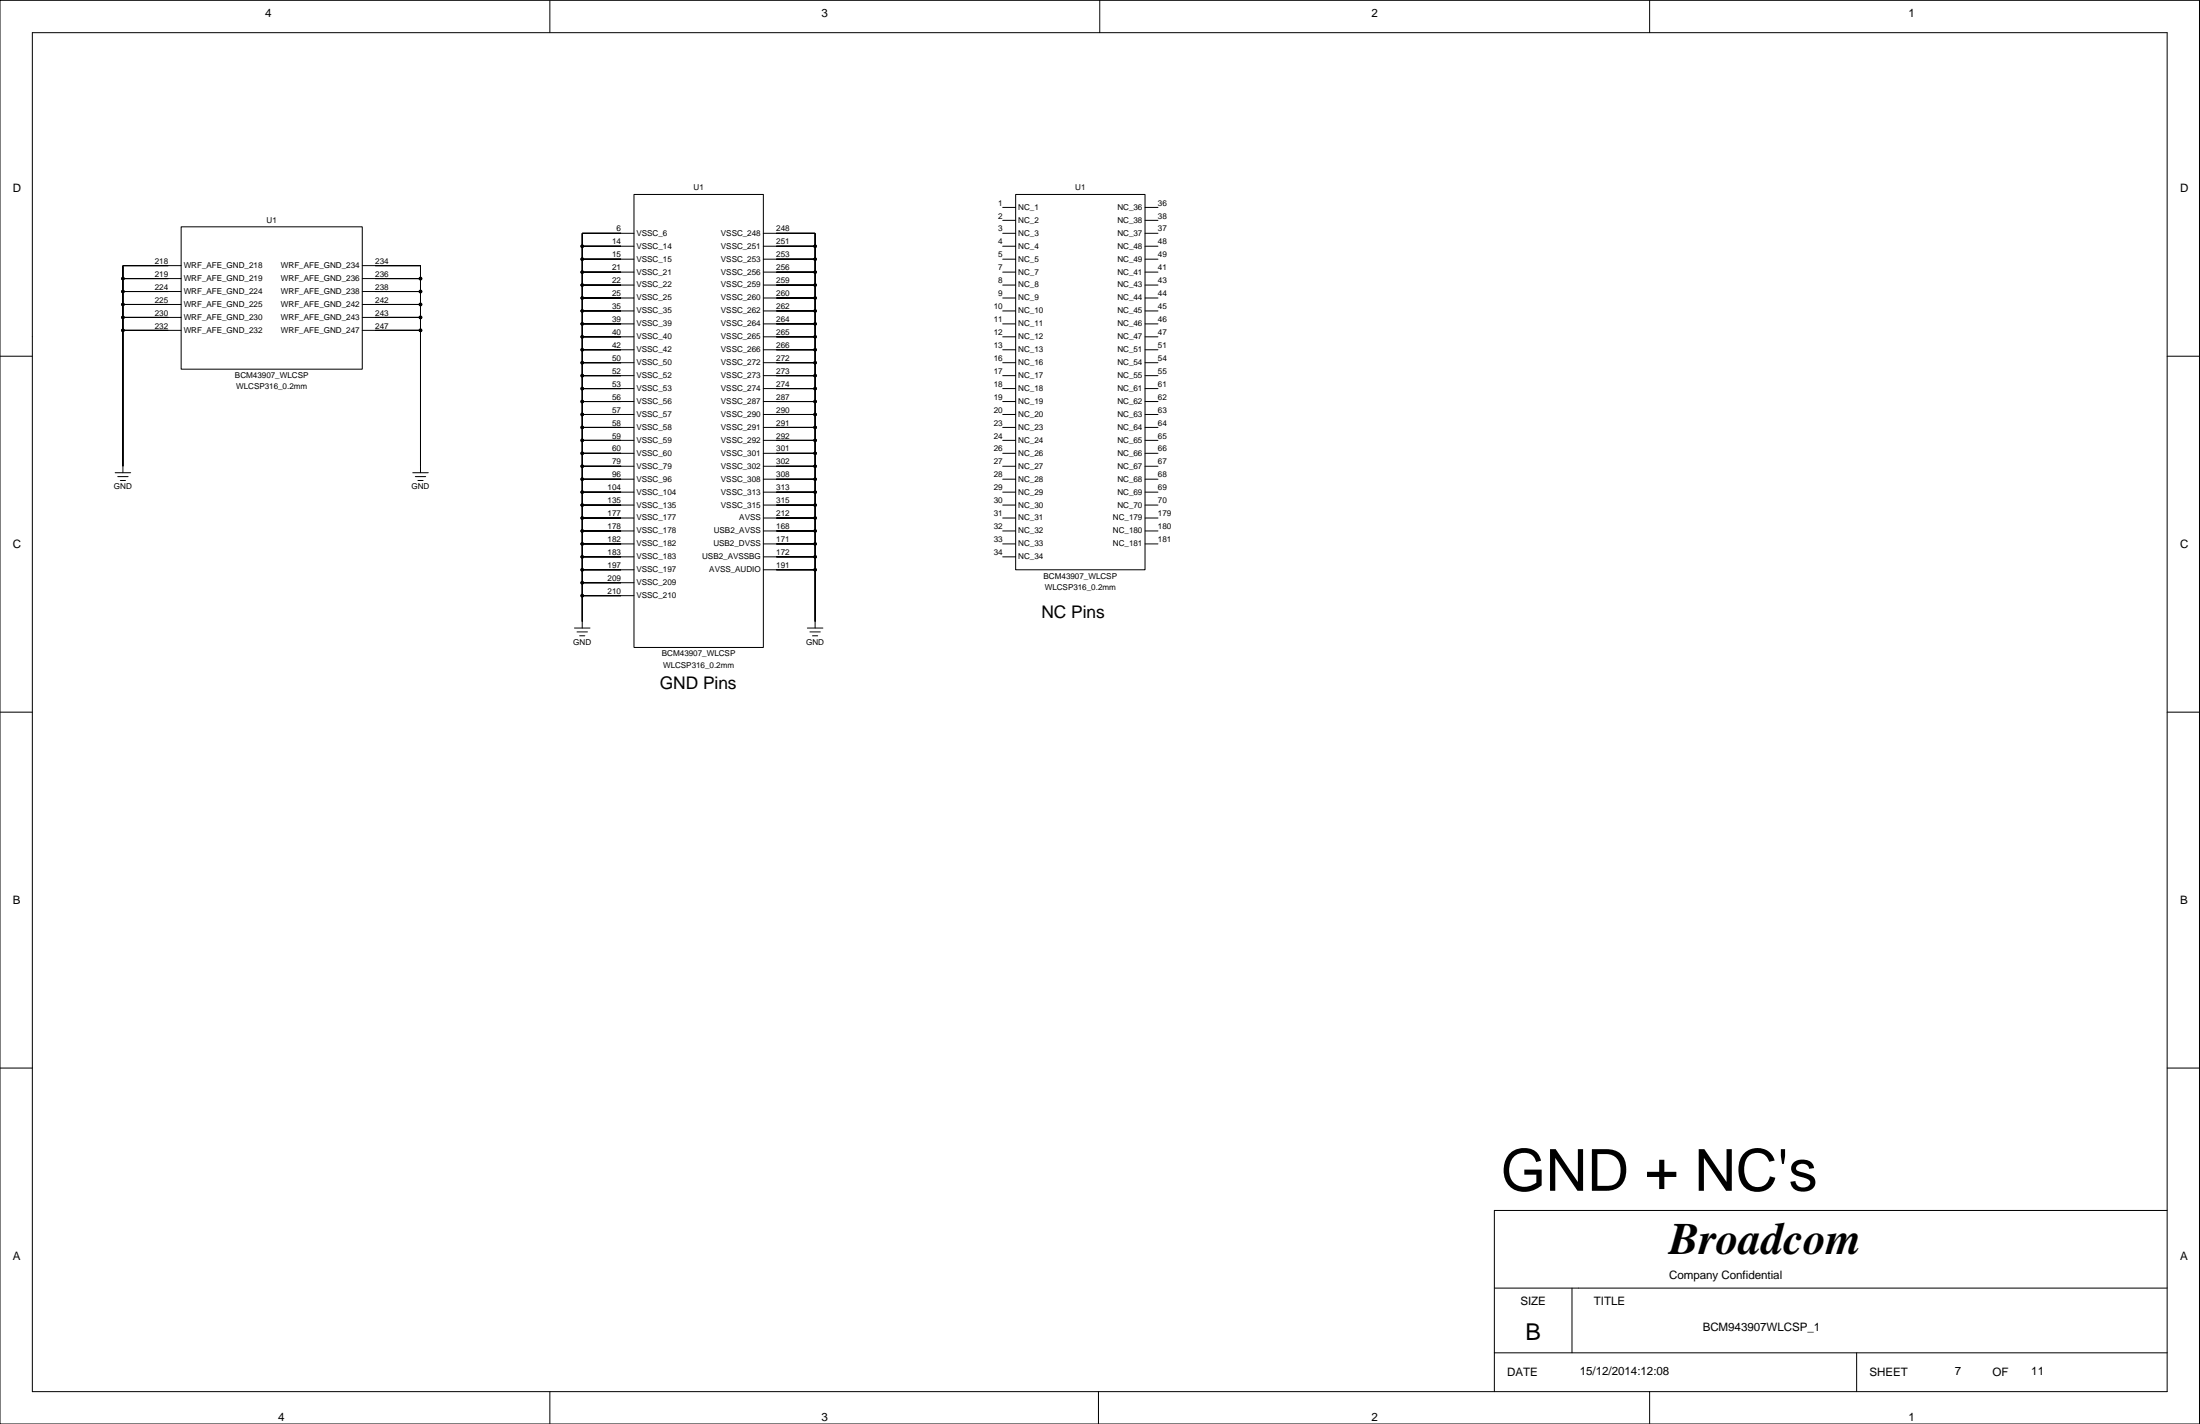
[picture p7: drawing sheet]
<svg xmlns="http://www.w3.org/2000/svg" width="432mm" height="279mm" viewBox="0 0 432 279" stroke-linecap="round" stroke-linejoin="round" font-family="sans-serif">
<g fill="none" stroke="#000" stroke-width=".2">
<path d="M0 .1h431.7v279.3h-431.7zM6.3 6.4h419.1v266.7h-419.1zM107.9 .1v6.3M215.9 .1v6.3M323.8 .1v6.3M124.4 38.2h25.4v88.8h-25.4zM199.3 38.2h25.4v73.6h-25.4zM24.1 59.7h11.5M24.1 57.2h11.5M24.1 54.7h11.5M35.6 44.5h35.5v27.9h-35.5zM35.6 52.1h-11.5v40.7"/>
<path d="M71.1 52.1h11.4v40.7M71.1 59.7h11.4M71.1 57.2h11.4M71.1 54.7h11.4M114.3 58.5h10.1M114.3 53.4h10.1M114.3 50.9h10.1M114.3 48.3h10.1M114.3 55.9h10.1M124.4 45.8h-10.1v77.4M149.8 45.8h10.2v77.4M149.8 58.5h10.2"/>
<path d="M149.8 53.4h10.2M149.8 50.9h10.2M149.8 48.3h10.2M149.8 55.9h10.2M196.8 58.5h2.5M196.8 53.4h2.5M196.8 50.9h2.5M196.8 45.8h2.5M196.8 48.3h2.5M196.8 55.9h2.5M196.8 40.7h2.5M196.8 43.2h2.5"/>
<path d="M224.7 58.5h2.6M224.7 53.4h2.6M224.7 50.9h2.6M224.7 45.8h2.6M224.7 48.3h2.6M224.7 55.9h2.6M224.7 40.7h2.6M224.7 43.2h2.6M0 69.9h6.3M24.1 62.3h11.5M24.1 64.8h11.5M71.1 62.3h11.4"/>
<path d="M71.1 64.8h11.4M114.3 78.8h10.1M114.3 76.2h10.1M114.3 73.7h10.1M114.3 71.2h10.1M114.3 68.6h10.1M114.3 61h10.1M114.3 63.5h10.1M114.3 66.1h10.1M149.8 78.8h10.2M149.8 76.2h10.2M149.8 73.7h10.2"/>
<path d="M149.8 71.2h10.2M149.8 68.6h10.2M149.8 61h10.2M149.8 63.5h10.2M149.8 66.1h10.2M196.8 78.8h2.5M196.8 76.2h2.5M196.8 73.7h2.5M196.8 71.2h2.5M196.8 68.6h2.5M196.8 61h2.5M196.8 63.5h2.5"/>
<path d="M196.8 66.1h2.5M224.7 78.8h2.6M224.7 76.2h2.6M224.7 73.7h2.6M224.7 71.2h2.6M224.7 68.6h2.6M224.7 61h2.6M224.7 63.5h2.6M224.7 66.1h2.6M425.4 69.9h6.3M22.6 92.8h3M23.1 93.5h2"/>
<path d="M23.6 94.3h1M81 92.8h3.1M81.5 93.5h2M82 94.3h1M114.3 99.1h10.1M114.3 96.6h10.1M114.3 94h10.1M114.3 91.5h10.1M114.3 86.4h10.1M114.3 83.9h10.1M114.3 81.3h10.1M114.3 88.9h10.1"/>
<path d="M149.8 99.1h10.2M149.8 96.6h10.2M149.8 94h10.2M149.8 91.5h10.2M149.8 86.4h10.2M149.8 83.9h10.2M149.8 81.3h10.2M149.8 88.9h10.2M196.8 99.1h2.5M196.8 96.6h2.5M196.8 94h2.5M196.8 91.5h2.5"/>
<path d="M196.8 86.4h2.5M196.8 83.9h2.5M196.8 81.3h2.5M196.8 88.9h2.5M224.7 99.1h2.6M224.7 96.6h2.6M224.7 94h2.6M224.7 91.5h2.6M224.7 86.4h2.6M224.7 83.9h2.6M224.7 81.3h2.6M224.7 88.9h2.6"/>
<path d="M114.3 106.7h10.1M114.3 104.2h10.1M114.3 101.6h10.1M114.3 111.8h10.1M114.3 109.3h10.1M114.3 114.3h10.1M114.3 116.9h10.1M149.8 106.7h10.2M149.8 104.2h10.2M149.8 101.6h10.2M149.8 111.8h10.2M149.8 109.3h10.2"/>
<path d="M196.8 106.7h2.5M196.8 104.2h2.5M196.8 101.6h2.5M196.8 109.3h2.5M224.7 106.7h2.6M224.7 104.2h2.6M224.7 101.6h2.6M0 139.7h6.3M112.8 123.2h3M113.3 124h2M113.8 124.7h1M158.5 123.2h3"/>
<path d="M159 124h2M159.5 124.7h1M425.4 139.7h6.3M0 209.6h6.3M425.4 209.6h6.3M425.4 237.5h-132.1v35.6M293.3 252.7h132.1M308.5 252.7v12.7M107.9 273.1v6.3M215.6 273.1v6.3M293.3 265.4h132.1M323.8 273.1v6.3"/>
<path d="M364.4 265.4v7.7"/>
<circle cx="24.1" cy="54.7" r=".25"/>
<circle cx="24.1" cy="59.7" r=".25"/>
<circle cx="24.1" cy="57.2" r=".25"/>
<circle cx="82.5" cy="54.7" r=".25"/>
<circle cx="82.5" cy="59.7" r=".25"/>
<circle cx="82.5" cy="57.2" r=".25"/>
<circle cx="114.3" cy="55.9" r=".25"/>
<circle cx="114.3" cy="48.3" r=".25"/>
<circle cx="114.3" cy="53.4" r=".25"/>
<circle cx="114.3" cy="58.5" r=".25"/>
<circle cx="114.3" cy="50.9" r=".25"/>
<circle cx="160" cy="55.9" r=".25"/>
<circle cx="160" cy="48.3" r=".25"/>
<circle cx="160" cy="53.4" r=".25"/>
<circle cx="160" cy="58.5" r=".25"/>
<circle cx="160" cy="50.9" r=".25"/>
<circle cx="24.1" cy="62.3" r=".25"/>
<circle cx="24.1" cy="64.8" r=".25"/>
<circle cx="82.5" cy="62.3" r=".25"/>
<circle cx="82.5" cy="64.8" r=".25"/>
<circle cx="114.3" cy="76.2" r=".25"/>
<circle cx="114.3" cy="66.1" r=".25"/>
<circle cx="114.3" cy="68.6" r=".25"/>
<circle cx="114.3" cy="73.7" r=".25"/>
<circle cx="114.3" cy="61" r=".25"/>
<circle cx="114.3" cy="78.8" r=".25"/>
<circle cx="114.3" cy="63.5" r=".25"/>
<circle cx="114.3" cy="71.2" r=".25"/>
<circle cx="160" cy="76.2" r=".25"/>
<circle cx="160" cy="66.1" r=".25"/>
<circle cx="160" cy="68.6" r=".25"/>
<circle cx="160" cy="73.7" r=".25"/>
<circle cx="160" cy="61" r=".25"/>
<circle cx="160" cy="78.8" r=".25"/>
<circle cx="160" cy="63.5" r=".25"/>
<circle cx="160" cy="71.2" r=".25"/>
<circle cx="114.3" cy="83.9" r=".25"/>
<circle cx="114.3" cy="94" r=".25"/>
<circle cx="114.3" cy="81.3" r=".25"/>
<circle cx="114.3" cy="96.6" r=".25"/>
<circle cx="114.3" cy="88.9" r=".25"/>
<circle cx="114.3" cy="86.4" r=".25"/>
<circle cx="114.3" cy="91.5" r=".25"/>
<circle cx="114.3" cy="99.1" r=".25"/>
<circle cx="160" cy="83.9" r=".25"/>
<circle cx="160" cy="94" r=".25"/>
<circle cx="160" cy="81.3" r=".25"/>
<circle cx="160" cy="96.6" r=".25"/>
<circle cx="160" cy="88.9" r=".25"/>
<circle cx="160" cy="86.4" r=".25"/>
<circle cx="160" cy="91.5" r=".25"/>
<circle cx="160" cy="99.1" r=".25"/>
<circle cx="114.3" cy="111.8" r=".25"/>
<circle cx="114.3" cy="101.6" r=".25"/>
<circle cx="114.3" cy="116.9" r=".25"/>
<circle cx="114.3" cy="104.2" r=".25"/>
<circle cx="114.3" cy="109.3" r=".25"/>
<circle cx="114.3" cy="114.3" r=".25"/>
<circle cx="114.3" cy="106.7" r=".25"/>
<circle cx="160" cy="111.8" r=".25"/>
<circle cx="160" cy="104.2" r=".25"/>
<circle cx="160" cy="109.3" r=".25"/>
<circle cx="160" cy="101.6" r=".25"/>
<circle cx="160" cy="106.7" r=".25"/>
</g>
<g fill="#000" stroke="#000" stroke-width=".2">
<path d="M24.1 59.7v2.6z" fill-rule="evenodd"/>
<path d="M24.1 57.2v2.5z" fill-rule="evenodd"/>
<path d="M24.1 54.7v2.5z" fill-rule="evenodd"/>
<path d="M24.1 52.1v2.6z" fill-rule="evenodd"/>
<path d="M24.1 54.7h8.9z" fill-rule="evenodd"/>
<path d="M24.1 57.2h8.9z" fill-rule="evenodd"/>
<path d="M24.1 59.7h8.9z" fill-rule="evenodd"/>
<path d="M24.1 52.1h8.9z" fill-rule="evenodd"/>
<path d="M73.6 59.7h8.9z" fill-rule="evenodd"/>
<path d="M73.6 57.2h8.9z" fill-rule="evenodd"/>
<path d="M73.6 54.7h8.9z" fill-rule="evenodd"/>
<path d="M73.6 52.1h8.9z" fill-rule="evenodd"/>
<path d="M82.5 52.1v2.6z" fill-rule="evenodd"/>
<path d="M82.5 54.7v2.5z" fill-rule="evenodd"/>
<path d="M82.5 57.2v2.5z" fill-rule="evenodd"/>
<path d="M82.5 59.7v2.6z" fill-rule="evenodd"/>
<path d="M114.3 45.8v2.5z" fill-rule="evenodd"/>
<path d="M114.3 48.3v2.6z" fill-rule="evenodd"/>
<path d="M114.3 50.9v2.5z" fill-rule="evenodd"/>
<path d="M114.3 53.4v2.5z" fill-rule="evenodd"/>
<path d="M114.3 55.9v2.6z" fill-rule="evenodd"/>
<path d="M114.3 58.5v2.5z" fill-rule="evenodd"/>
<path d="M114.3 55.9h7.6z" fill-rule="evenodd"/>
<path d="M114.3 45.8h7.6z" fill-rule="evenodd"/>
<path d="M114.3 48.3h7.6z" fill-rule="evenodd"/>
<path d="M114.3 50.9h7.6z" fill-rule="evenodd"/>
<path d="M114.3 53.4h7.6z" fill-rule="evenodd"/>
<path d="M114.3 58.5h7.6z" fill-rule="evenodd"/>
<path d="M152.4 58.5h7.6z" fill-rule="evenodd"/>
<path d="M152.4 53.4h7.6z" fill-rule="evenodd"/>
<path d="M152.4 50.9h7.6z" fill-rule="evenodd"/>
<path d="M152.4 45.8h7.6z" fill-rule="evenodd"/>
<path d="M160 45.8v2.5z" fill-rule="evenodd"/>
<path d="M152.4 48.3h7.6z" fill-rule="evenodd"/>
<path d="M160 48.3v2.6z" fill-rule="evenodd"/>
<path d="M160 50.9v2.5z" fill-rule="evenodd"/>
<path d="M160 53.4v2.5z" fill-rule="evenodd"/>
<path d="M152.4 55.9h7.6z" fill-rule="evenodd"/>
<path d="M160 55.9v2.6z" fill-rule="evenodd"/>
<path d="M160 58.5v2.5z" fill-rule="evenodd"/>
<path d="M24.1 64.8v26.7z" fill-rule="evenodd"/>
<path d="M24.1 62.3v2.5z" fill-rule="evenodd"/>
<path d="M24.1 62.3h8.9z" fill-rule="evenodd"/>
<path d="M24.1 64.8h8.9z" fill-rule="evenodd"/>
<path d="M82.5 64.8v26.7z" fill-rule="evenodd"/>
<path d="M73.6 62.3h8.9z" fill-rule="evenodd"/>
<path d="M82.5 62.3v2.5z" fill-rule="evenodd"/>
<path d="M73.6 64.8h8.9z" fill-rule="evenodd"/>
<path d="M114.3 61v2.5z" fill-rule="evenodd"/>
<path d="M114.3 63.5v2.6z" fill-rule="evenodd"/>
<path d="M114.3 66.1v2.5z" fill-rule="evenodd"/>
<path d="M114.3 68.6v2.6z" fill-rule="evenodd"/>
<path d="M114.3 71.2v2.5z" fill-rule="evenodd"/>
<path d="M114.3 73.7v2.5z" fill-rule="evenodd"/>
<path d="M114.3 76.2v2.6z" fill-rule="evenodd"/>
<path d="M114.3 78.8v2.5z" fill-rule="evenodd"/>
<path d="M114.3 78.8h7.6z" fill-rule="evenodd"/>
<path d="M114.3 73.7h7.6z" fill-rule="evenodd"/>
<path d="M114.3 66.1h7.6z" fill-rule="evenodd"/>
<path d="M114.3 63.5h7.6z" fill-rule="evenodd"/>
<path d="M114.3 61h7.6z" fill-rule="evenodd"/>
<path d="M114.3 68.6h7.6z" fill-rule="evenodd"/>
<path d="M114.3 71.2h7.6z" fill-rule="evenodd"/>
<path d="M114.3 76.2h7.6z" fill-rule="evenodd"/>
<path d="M152.4 78.8h7.6z" fill-rule="evenodd"/>
<path d="M152.4 76.2h7.6z" fill-rule="evenodd"/>
<path d="M152.4 73.7h7.6z" fill-rule="evenodd"/>
<path d="M152.4 71.2h7.6z" fill-rule="evenodd"/>
<path d="M152.4 68.6h7.6z" fill-rule="evenodd"/>
<path d="M152.4 61h7.6z" fill-rule="evenodd"/>
<path d="M160 61v2.5z" fill-rule="evenodd"/>
<path d="M152.4 63.5h7.6z" fill-rule="evenodd"/>
<path d="M160 63.5v2.6z" fill-rule="evenodd"/>
<path d="M152.4 66.1h7.6z" fill-rule="evenodd"/>
<path d="M160 66.1v2.5z" fill-rule="evenodd"/>
<path d="M160 68.6v2.6z" fill-rule="evenodd"/>
<path d="M160 71.2v2.5z" fill-rule="evenodd"/>
<path d="M160 73.7v2.5z" fill-rule="evenodd"/>
<path d="M160 76.2v2.6z" fill-rule="evenodd"/>
<path d="M160 78.8v2.5z" fill-rule="evenodd"/>
<path d="M114.3 81.3v2.6z" fill-rule="evenodd"/>
<path d="M114.3 83.9v2.5z" fill-rule="evenodd"/>
<path d="M114.3 86.4v2.5z" fill-rule="evenodd"/>
<path d="M114.3 88.9v2.6z" fill-rule="evenodd"/>
<path d="M114.3 91.5v2.5z" fill-rule="evenodd"/>
<path d="M114.3 94v2.6z" fill-rule="evenodd"/>
<path d="M114.3 96.6v2.5z" fill-rule="evenodd"/>
<path d="M114.3 99.1v2.5z" fill-rule="evenodd"/>
<path d="M114.3 99.1h7.6z" fill-rule="evenodd"/>
<path d="M114.3 94h7.6z" fill-rule="evenodd"/>
<path d="M114.3 88.9h7.6z" fill-rule="evenodd"/>
<path d="M114.3 86.4h7.6z" fill-rule="evenodd"/>
<path d="M114.3 83.9h7.6z" fill-rule="evenodd"/>
<path d="M114.3 81.3h7.6z" fill-rule="evenodd"/>
<path d="M114.3 91.5h7.6z" fill-rule="evenodd"/>
<path d="M114.3 96.6h7.6z" fill-rule="evenodd"/>
<path d="M152.4 99.1h7.6z" fill-rule="evenodd"/>
<path d="M152.4 96.6h7.6z" fill-rule="evenodd"/>
<path d="M152.4 94h7.6z" fill-rule="evenodd"/>
<path d="M152.4 91.5h7.6z" fill-rule="evenodd"/>
<path d="M152.4 86.4h7.6z" fill-rule="evenodd"/>
<path d="M152.4 83.9h7.6z" fill-rule="evenodd"/>
<path d="M152.4 81.3h7.6z" fill-rule="evenodd"/>
<path d="M160 81.3v2.6z" fill-rule="evenodd"/>
<path d="M160 83.9v2.5z" fill-rule="evenodd"/>
<path d="M160 86.4v2.5z" fill-rule="evenodd"/>
<path d="M152.4 88.9h7.6z" fill-rule="evenodd"/>
<path d="M160 88.9v2.6z" fill-rule="evenodd"/>
<path d="M160 91.5v2.5z" fill-rule="evenodd"/>
<path d="M160 94v2.6z" fill-rule="evenodd"/>
<path d="M160 96.6v2.5z" fill-rule="evenodd"/>
<path d="M160 99.1v2.5z" fill-rule="evenodd"/>
<path d="M114.3 114.3v2.6z" fill-rule="evenodd"/>
<path d="M114.3 116.9v5.1z" fill-rule="evenodd"/>
<path d="M114.3 111.8v2.5z" fill-rule="evenodd"/>
<path d="M114.3 101.6v2.6z" fill-rule="evenodd"/>
<path d="M114.3 104.2v2.5z" fill-rule="evenodd"/>
<path d="M114.3 106.7v2.6z" fill-rule="evenodd"/>
<path d="M114.3 109.3v2.5z" fill-rule="evenodd"/>
<path d="M114.3 114.3h7.6z" fill-rule="evenodd"/>
<path d="M114.3 116.9h7.6z" fill-rule="evenodd"/>
<path d="M114.3 104.2h7.6z" fill-rule="evenodd"/>
<path d="M114.3 101.6h7.6z" fill-rule="evenodd"/>
<path d="M114.3 106.7h7.6z" fill-rule="evenodd"/>
<path d="M114.3 111.8h7.6z" fill-rule="evenodd"/>
<path d="M114.3 109.3h7.6z" fill-rule="evenodd"/>
<path d="M160 111.8v10.2z" fill-rule="evenodd"/>
<path d="M152.4 106.7h7.6z" fill-rule="evenodd"/>
<path d="M152.4 104.2h7.6z" fill-rule="evenodd"/>
<path d="M152.4 101.6h7.6z" fill-rule="evenodd"/>
<path d="M160 101.6v2.6z" fill-rule="evenodd"/>
<path d="M160 104.2v2.5z" fill-rule="evenodd"/>
<path d="M160 106.7v2.6z" fill-rule="evenodd"/>
<path d="M152.4 111.8h7.6z" fill-rule="evenodd"/>
<path d="M160 109.3v2.5z" fill-rule="evenodd"/>
<path d="M152.4 109.3h7.6z" fill-rule="evenodd"/>
<circle cx="24.1" cy="54.7" r=".25"/>
<circle cx="24.1" cy="59.7" r=".25"/>
<circle cx="24.1" cy="57.2" r=".25"/>
<circle cx="82.5" cy="54.7" r=".25"/>
<circle cx="82.5" cy="59.7" r=".25"/>
<circle cx="82.5" cy="57.2" r=".25"/>
<circle cx="114.3" cy="55.9" r=".25"/>
<circle cx="114.3" cy="48.3" r=".25"/>
<circle cx="114.3" cy="53.4" r=".25"/>
<circle cx="114.3" cy="58.5" r=".25"/>
<circle cx="114.3" cy="50.9" r=".25"/>
<circle cx="160" cy="55.9" r=".25"/>
<circle cx="160" cy="48.3" r=".25"/>
<circle cx="160" cy="53.4" r=".25"/>
<circle cx="160" cy="58.5" r=".25"/>
<circle cx="160" cy="50.9" r=".25"/>
<circle cx="24.1" cy="62.3" r=".25"/>
<circle cx="24.1" cy="64.8" r=".25"/>
<circle cx="82.5" cy="62.3" r=".25"/>
<circle cx="82.5" cy="64.8" r=".25"/>
<circle cx="114.3" cy="76.2" r=".25"/>
<circle cx="114.3" cy="66.1" r=".25"/>
<circle cx="114.3" cy="68.6" r=".25"/>
<circle cx="114.3" cy="73.7" r=".25"/>
<circle cx="114.3" cy="61" r=".25"/>
<circle cx="114.3" cy="78.8" r=".25"/>
<circle cx="114.3" cy="63.5" r=".25"/>
<circle cx="114.3" cy="71.2" r=".25"/>
<circle cx="160" cy="76.2" r=".25"/>
<circle cx="160" cy="66.1" r=".25"/>
<circle cx="160" cy="68.6" r=".25"/>
<circle cx="160" cy="73.7" r=".25"/>
<circle cx="160" cy="61" r=".25"/>
<circle cx="160" cy="78.8" r=".25"/>
<circle cx="160" cy="63.5" r=".25"/>
<circle cx="160" cy="71.2" r=".25"/>
<circle cx="114.3" cy="83.9" r=".25"/>
<circle cx="114.3" cy="94" r=".25"/>
<circle cx="114.3" cy="81.3" r=".25"/>
<circle cx="114.3" cy="96.6" r=".25"/>
<circle cx="114.3" cy="88.9" r=".25"/>
<circle cx="114.3" cy="86.4" r=".25"/>
<circle cx="114.3" cy="91.5" r=".25"/>
<circle cx="114.3" cy="99.1" r=".25"/>
<circle cx="160" cy="83.9" r=".25"/>
<circle cx="160" cy="94" r=".25"/>
<circle cx="160" cy="81.3" r=".25"/>
<circle cx="160" cy="96.6" r=".25"/>
<circle cx="160" cy="88.9" r=".25"/>
<circle cx="160" cy="86.4" r=".25"/>
<circle cx="160" cy="91.5" r=".25"/>
<circle cx="160" cy="99.1" r=".25"/>
<circle cx="114.3" cy="111.8" r=".25"/>
<circle cx="114.3" cy="101.6" r=".25"/>
<circle cx="114.3" cy="116.9" r=".25"/>
<circle cx="114.3" cy="104.2" r=".25"/>
<circle cx="114.3" cy="109.3" r=".25"/>
<circle cx="114.3" cy="114.3" r=".25"/>
<circle cx="114.3" cy="106.7" r=".25"/>
<circle cx="160" cy="111.8" r=".25"/>
<circle cx="160" cy="104.2" r=".25"/>
<circle cx="160" cy="109.3" r=".25"/>
<circle cx="160" cy="101.6" r=".25"/>
<circle cx="160" cy="106.7" r=".25"/>
</g>
<text font-size="11.4" x="294.6" y="233.6">GND + NC's</text>
<text font-size="8.8" x="327.6" y="246.1">Broadcom</text>
<text font-size="4.6" x="299.4" y="263">B</text>
<g font-size="3.4">
<text x="204.4" y="121.2">NC Pins</text>
<text x="129.5" y="135.1">GND Pins</text>
</g>
<g font-size="2.3">
<text x="52.1" y="3.4">4</text>
<text x="161.3" y="3.4">3</text>
<text x="269.2" y="3.4">2</text>
<text x="374.6" y="3.4">1</text>
<text x="2.5" y="37.6">D</text>
<text x="427.9" y="37.6">D</text>
<text x="2.5" y="107.5">C</text>
<text x="427.9" y="107.5">C</text>
<text x="2.5" y="177.3">B</text>
<text x="427.9" y="177.3">B</text>
<text x="2.5" y="247.1">A</text>
<text x="327.6" y="250.9">Company Confidential</text>
<text x="427.9" y="247.1">A</text>
<text x="298.4" y="256">SIZE</text>
<text x="312.8" y="256">TITLE</text>
<text x="334.2" y="261.1">BCM943907WLCSP_1</text>
<text x="310.1" y="269.7">15/12/2014:12:08</text>
<text x="383.7" y="269.7">7</text>
<text x="398.7" y="269.7">11</text>
<text x="295.8" y="270">DATE</text>
<text x="366.9" y="270">SHEET</text>
<text x="391.1" y="270">OF</text>
<text x="54.6" y="278.9">4</text>
<text x="161.3" y="278.9">3</text>
<text x="269.2" y="278.9">2</text>
<text x="374.6" y="278.9">1</text>
</g>
<g font-size="1.6">
<text x="136.1" y="37.4">U1</text>
<text x="195.9" y="40.3">1</text>
<text x="199.9" y="41.2">NC_1</text>
<text x="211" y="37.4">U1</text>
<text x="219.3" y="41.2">NC_36</text>
<text x="227.3" y="40.3">36</text>
<text x="52.3" y="43.7">U1</text>
<text x="120.1" y="48">14</text>
<text x="121" y="45.4">6</text>
<text x="124.9" y="46.2">VSSC_6</text>
<text x="141.5" y="46.2">VSSC_248</text>
<text x="152.4" y="48">251</text>
<text x="152.4" y="45.4">248</text>
<text x="195.9" y="48">4</text>
<text x="195.9" y="45.4">3</text>
<text x="195.9" y="42.9">2</text>
<text x="199.9" y="43.7">NC_2</text>
<text x="199.9" y="46.2">NC_3</text>
<text x="219.3" y="43.7">NC_38</text>
<text x="219.3" y="46.2">NC_37</text>
<text x="227.3" y="48">48</text>
<text x="227.3" y="45.4">37</text>
<text x="227.3" y="42.9">38</text>
<text x="30.4" y="51.8">218</text>
<text x="36.1" y="52.6">WRF_AFE_GND_218</text>
<text x="55.1" y="52.6">WRF_AFE_GND_234</text>
<text x="73.6" y="51.8">234</text>
<text x="120.1" y="53">21</text>
<text x="120.1" y="50.5">15</text>
<text x="124.9" y="48.8">VSSC_14</text>
<text x="124.9" y="51.3">VSSC_15</text>
<text x="124.9" y="53.9">VSSC_21</text>
<text x="141.5" y="48.8">VSSC_251</text>
<text x="141.5" y="51.3">VSSC_253</text>
<text x="141.5" y="53.9">VSSC_256</text>
<text x="152.4" y="53">256</text>
<text x="152.4" y="50.5">253</text>
<text x="195.9" y="53">7</text>
<text x="195.9" y="50.5">5</text>
<text x="199.9" y="48.8">NC_4</text>
<text x="199.9" y="51.3">NC_5</text>
<text x="199.9" y="53.9">NC_7</text>
<text x="219.3" y="48.8">NC_48</text>
<text x="219.3" y="51.3">NC_49</text>
<text x="219.3" y="53.9">NC_41</text>
<text x="227.3" y="53">41</text>
<text x="227.3" y="50.5">49</text>
<text x="30.4" y="59.4">225</text>
<text x="30.4" y="56.8">224</text>
<text x="30.4" y="54.3">219</text>
<text x="36.1" y="55.1">WRF_AFE_GND_219</text>
<text x="36.1" y="57.7">WRF_AFE_GND_224</text>
<text x="55.1" y="55.1">WRF_AFE_GND_236</text>
<text x="55.1" y="57.7">WRF_AFE_GND_238</text>
<text x="73.6" y="59.4">242</text>
<text x="73.6" y="56.8">238</text>
<text x="73.6" y="54.3">236</text>
<text x="120.1" y="58.1">25</text>
<text x="120.1" y="55.6">22</text>
<text x="124.9" y="56.4">VSSC_22</text>
<text x="124.9" y="58.9">VSSC_25</text>
<text x="141.5" y="56.4">VSSC_259</text>
<text x="141.5" y="58.9">VSSC_260</text>
<text x="152.4" y="58.1">260</text>
<text x="152.4" y="55.6">259</text>
<text x="195.9" y="58.1">9</text>
<text x="195.9" y="55.6">8</text>
<text x="199.9" y="56.4">NC_8</text>
<text x="199.9" y="58.9">NC_9</text>
<text x="219.3" y="56.4">NC_43</text>
<text x="219.3" y="58.9">NC_44</text>
<text x="227.3" y="58.1">44</text>
<text x="227.3" y="55.6">43</text>
<text x="30.4" y="64.5">232</text>
<text x="30.4" y="61.9">230</text>
<text x="36.1" y="60.2">WRF_AFE_GND_225</text>
<text x="36.1" y="62.8">WRF_AFE_GND_230</text>
<text x="36.1" y="65.3">WRF_AFE_GND_232</text>
<text x="55.1" y="60.2">WRF_AFE_GND_242</text>
<text x="55.1" y="62.8">WRF_AFE_GND_243</text>
<text x="55.1" y="65.3">WRF_AFE_GND_247</text>
<text x="73.6" y="64.5">247</text>
<text x="73.6" y="61.9">243</text>
<text x="120.1" y="65.7">40</text>
<text x="120.1" y="63.2">39</text>
<text x="120.1" y="60.6">35</text>
<text x="124.9" y="61.5">VSSC_35</text>
<text x="124.9" y="64">VSSC_39</text>
<text x="141.5" y="61.5">VSSC_262</text>
<text x="141.5" y="64">VSSC_264</text>
<text x="152.4" y="65.7">265</text>
<text x="152.4" y="63.2">264</text>
<text x="152.4" y="60.6">262</text>
<text x="195" y="65.7">12</text>
<text x="195" y="63.2">11</text>
<text x="195" y="60.6">10</text>
<text x="199.9" y="61.5">NC_10</text>
<text x="199.9" y="64">NC_11</text>
<text x="219.3" y="61.5">NC_45</text>
<text x="219.3" y="64">NC_46</text>
<text x="227.3" y="65.7">47</text>
<text x="227.3" y="63.2">46</text>
<text x="227.3" y="60.6">45</text>
<text x="120.1" y="70.8">50</text>
<text x="120.1" y="68.3">42</text>
<text x="124.9" y="66.6">VSSC_40</text>
<text x="124.9" y="69.1">VSSC_42</text>
<text x="124.9" y="71.6">VSSC_50</text>
<text x="141.5" y="66.6">VSSC_265</text>
<text x="141.5" y="69.1">VSSC_266</text>
<text x="141.5" y="71.6">VSSC_272</text>
<text x="152.4" y="70.8">272</text>
<text x="152.4" y="68.3">266</text>
<text x="195" y="70.8">16</text>
<text x="195" y="68.3">13</text>
<text x="199.9" y="66.6">NC_12</text>
<text x="199.9" y="69.1">NC_13</text>
<text x="199.9" y="71.6">NC_16</text>
<text x="219.3" y="66.6">NC_47</text>
<text x="219.3" y="69.1">NC_51</text>
<text x="219.3" y="71.6">NC_54</text>
<text x="227.3" y="70.8">54</text>
<text x="227.3" y="68.3">51</text>
<text x="46.1" y="74.2">BCM43907_WLCSP</text>
<text x="46.3" y="76.4">WLCSP316_0.2mm</text>
<text x="120.1" y="75.9">53</text>
<text x="120.1" y="73.3">52</text>
<text x="124.9" y="74.2">VSSC_52</text>
<text x="124.9" y="76.7">VSSC_53</text>
<text x="141.5" y="74.2">VSSC_273</text>
<text x="141.5" y="76.7">VSSC_274</text>
<text x="152.4" y="75.9">274</text>
<text x="152.4" y="73.3">273</text>
<text x="195" y="75.9">18</text>
<text x="195" y="73.3">17</text>
<text x="199.9" y="74.2">NC_17</text>
<text x="199.9" y="76.7">NC_18</text>
<text x="219.3" y="74.2">NC_55</text>
<text x="219.3" y="76.7">NC_61</text>
<text x="227.3" y="75.9">61</text>
<text x="227.3" y="73.3">55</text>
<text x="120.1" y="83.5">58</text>
<text x="120.1" y="81">57</text>
<text x="120.1" y="78.4">56</text>
<text x="124.9" y="79.3">VSSC_56</text>
<text x="124.9" y="81.8">VSSC_57</text>
<text x="141.5" y="79.3">VSSC_287</text>
<text x="141.5" y="81.8">VSSC_290</text>
<text x="152.4" y="83.5">291</text>
<text x="152.4" y="81">290</text>
<text x="152.4" y="78.4">287</text>
<text x="195" y="83.5">23</text>
<text x="195" y="81">20</text>
<text x="195" y="78.4">19</text>
<text x="199.9" y="79.3">NC_19</text>
<text x="199.9" y="81.8">NC_20</text>
<text x="219.3" y="79.3">NC_62</text>
<text x="219.3" y="81.8">NC_63</text>
<text x="227.3" y="83.5">64</text>
<text x="227.3" y="81">63</text>
<text x="227.3" y="78.4">62</text>
<text x="120.1" y="88.6">60</text>
<text x="120.1" y="86">59</text>
<text x="124.9" y="84.3">VSSC_58</text>
<text x="124.9" y="86.9">VSSC_59</text>
<text x="124.9" y="89.4">VSSC_60</text>
<text x="141.5" y="84.3">VSSC_291</text>
<text x="141.5" y="86.9">VSSC_292</text>
<text x="141.5" y="89.4">VSSC_301</text>
<text x="152.4" y="88.6">301</text>
<text x="152.4" y="86">292</text>
<text x="195" y="88.6">26</text>
<text x="195" y="86">24</text>
<text x="199.9" y="84.3">NC_23</text>
<text x="199.9" y="86.9">NC_24</text>
<text x="199.9" y="89.4">NC_26</text>
<text x="219.3" y="84.3">NC_64</text>
<text x="219.3" y="86.9">NC_65</text>
<text x="219.3" y="89.4">NC_66</text>
<text x="227.3" y="88.6">66</text>
<text x="227.3" y="86">65</text>
<text x="120.1" y="93.7">96</text>
<text x="120.1" y="91.1">79</text>
<text x="124.9" y="92">VSSC_79</text>
<text x="124.9" y="94.5">VSSC_96</text>
<text x="141.5" y="92">VSSC_302</text>
<text x="141.5" y="94.5">VSSC_308</text>
<text x="152.4" y="93.7">308</text>
<text x="152.4" y="91.1">302</text>
<text x="195" y="93.7">28</text>
<text x="195" y="91.1">27</text>
<text x="199.9" y="92">NC_27</text>
<text x="199.9" y="94.5">NC_28</text>
<text x="219.3" y="92">NC_67</text>
<text x="219.3" y="94.5">NC_68</text>
<text x="227.3" y="93.7">68</text>
<text x="227.3" y="91.1">67</text>
<text x="22.4" y="96">GND</text>
<text x="80.8" y="96">GND</text>
<text x="119.3" y="101.3">177</text>
<text x="119.3" y="98.7">135</text>
<text x="119.3" y="96.2">104</text>
<text x="124.9" y="97">VSSC_104</text>
<text x="124.9" y="99.6">VSSC_135</text>
<text x="141.5" y="97">VSSC_313</text>
<text x="141.5" y="99.6">VSSC_315</text>
<text x="152.4" y="101.3">212</text>
<text x="152.4" y="98.7">315</text>
<text x="152.4" y="96.2">313</text>
<text x="195" y="101.3">31</text>
<text x="195" y="98.7">30</text>
<text x="195" y="96.2">29</text>
<text x="199.9" y="97">NC_29</text>
<text x="199.9" y="99.6">NC_30</text>
<text x="219.3" y="97">NC_69</text>
<text x="219.3" y="99.6">NC_70</text>
<text x="227.3" y="101.3">179</text>
<text x="227.3" y="98.7">70</text>
<text x="227.3" y="96.2">69</text>
<text x="119.3" y="106.4">182</text>
<text x="119.3" y="103.8">178</text>
<text x="124.9" y="102.1">VSSC_177</text>
<text x="124.9" y="104.7">VSSC_178</text>
<text x="124.9" y="107.2">VSSC_182</text>
<text x="140" y="107.2">USB2_DVSS</text>
<text x="140.1" y="104.7">USB2_AVSS</text>
<text x="145.1" y="102.1">AVSS</text>
<text x="152.4" y="106.4">171</text>
<text x="152.4" y="103.8">168</text>
<text x="195" y="106.4">33</text>
<text x="195" y="103.8">32</text>
<text x="199.9" y="102.1">NC_31</text>
<text x="199.9" y="104.7">NC_32</text>
<text x="199.9" y="107.2">NC_33</text>
<text x="218.4" y="102.1">NC_179</text>
<text x="218.4" y="104.7">NC_180</text>
<text x="218.4" y="107.2">NC_181</text>
<text x="227.3" y="106.4">181</text>
<text x="227.3" y="103.8">180</text>
<text x="119.3" y="114">209</text>
<text x="119.3" y="111.4">197</text>
<text x="119.3" y="108.9">183</text>
<text x="124.9" y="109.7">VSSC_183</text>
<text x="124.9" y="112.3">VSSC_197</text>
<text x="137.8" y="109.7">USB2_AVSSBG</text>
<text x="139.2" y="112.3">AVSS_AUDIO</text>
<text x="152.4" y="111.4">191</text>
<text x="152.4" y="108.9">172</text>
<text x="195" y="108.9">34</text>
<text x="199.9" y="109.7">NC_34</text>
<text x="204.8" y="113.5">BCM43907_WLCSP</text>
<text x="119.3" y="116.5">210</text>
<text x="124.9" y="114.8">VSSC_209</text>
<text x="124.9" y="117.4">VSSC_210</text>
<text x="205.1" y="115.8">WLCSP316_0.2mm</text>
<text x="112.5" y="126.5">GND</text>
<text x="129.9" y="128.8">BCM43907_WLCSP</text>
<text x="130.1" y="131">WLCSP316_0.2mm</text>
<text x="158.2" y="126.5">GND</text>
</g>
</svg>
